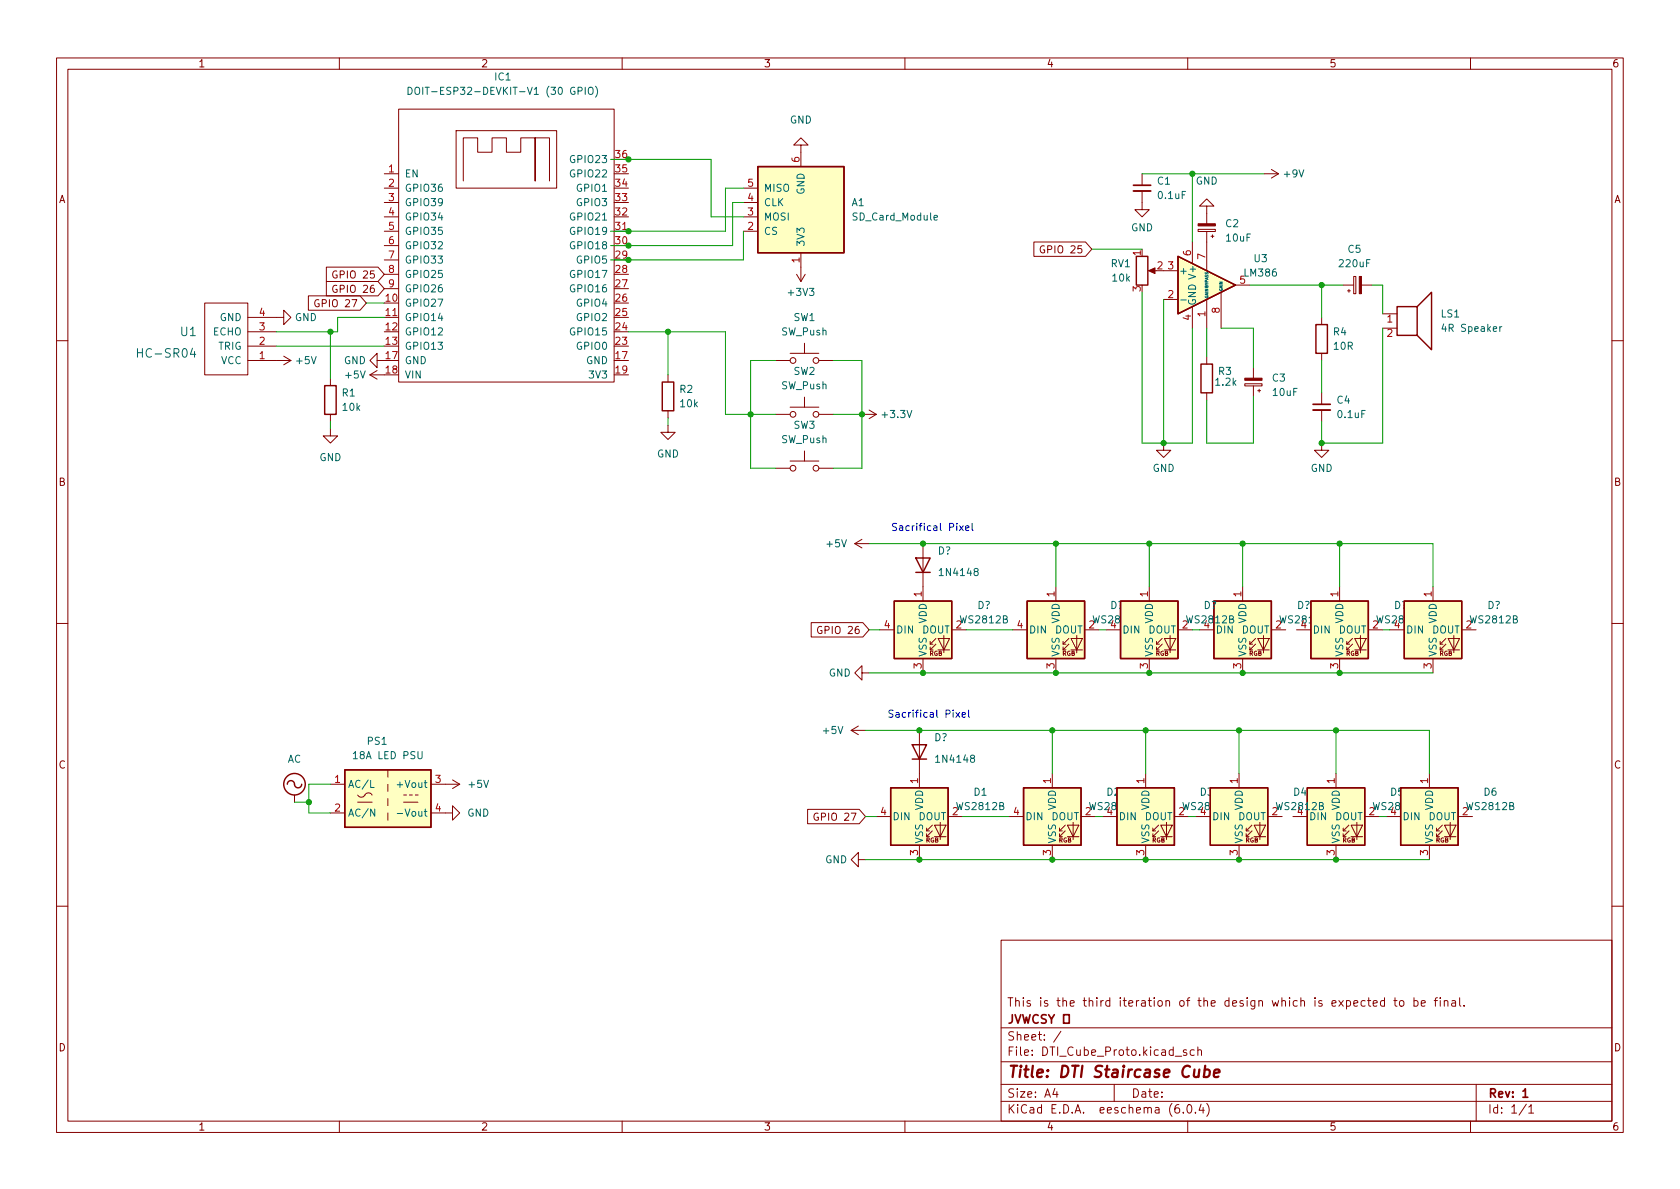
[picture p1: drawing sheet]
<svg xmlns="http://www.w3.org/2000/svg" width="297mm" height="210mm" viewBox="0 0 297 210" stroke-linecap="round" stroke-linejoin="round" font-family="sans-serif">
<g fill="none" stroke="#840000" stroke-width=".18">
<path d="M10 10.2h277v190.1h-277zM12 12.2h273v186.1h-273zM60 10.2v2M70.5 19.3h38.1v48.3h-38.1zM110 10.2v2M160 10.2v2M210 10.2v2M260 10.2v2M67.9 30.7h2.6M67.9 33.3h2.6M67.9 35.8h2.6M67.9 38.3h2.6"/>
<path d="M80.6 23.1h17.8v10.2h-17.8zM81.9 32v-7.6h2.6v2.5h2.5v-2.5h2.5v2.5h2.6v-2.5h2.5v7.6v-7.6h2.6v7.6M131.4 33.3h2.6M131.4 35.8h2.6M131.4 38.3h2.6M141.6 25.6h-1.3l1.3-1.2 1.3 1.2h-1.3v3.9M201.9 33.8v3.3h1.3l-1.3 1.2-1.2-1.2h1.2M201.9 30.7v2.1M213.4 36.4h1.2l-1.2-1.2-1.3 1.2h1.3v3.2M223.5 30.7h2.6M224.8 30l1.3 .7M226.1 30.7l-1.3 .8"/>
<path d="M36.2 53.6h7.6v12.7h-7.6zM43.8 56.1h6.4v-1.2l1.2 1.2-1.2 1.3v-1.3M43.8 58.7h5.1M54.5 52.3h9.2l1.1 1.3-1.1 1.3h-9.2zM56.4 53a.59 .59 0 0 0-.8 .6 .59 .59 0 0 0 .8 .6v-.5h-.2M57.7 47.2h9.1l1.1 1.3-1.1 1.3h-9.1zM57.7 49.8h9.1l1.1 1.2-1.1 1.3h-9.1zM59.5 48a.59 .59 0 0 0-.7 .5 .59 .59 0 0 0 .7 .6l.1-.5h-.2M59.5 50.5a.59 .59 0 0 0-.7 .6 .59 .59 0 0 0 .7 .6l.1-.5h-.2M67.9 56.1h2.6M67.9 40.9h2.6M67.9 43.4h2.6"/>
<path d="M67.9 46h2.6M67.9 48.5h2.6M67.9 51h2.6M108.6 40.9h2.5M131.4 40.9h2.6M140.8 48.5l.8 1.3M141.6 44.7v5.1M142.4 48.5l-.8 1.3M182.8 42.8h9.1l1.1 1.3-1.1 1.2h-9.1zM184.6 43.5a.59 .59 0 0 0-.7 .6 .59 .59 0 0 0 .7 .6l.1-.5h-.2M203.5 47.9h1M205.7 53h2.6"/>
<path d="M205.7 47.9h2.6M210.8 42.8v3.8M210.8 54.2v3.8M211.8 40.6h3.1v.3h-3.1zM213.4 40.9v7M213.4 53v5M214.1 41.8h.5M214.4 41.5v.5M215.9 51.7v6.3M218.4 50.4h2.6M233.7 56.1v1.3M237.5 50.4h1.8"/>
<path d="M238.3 51.4h.5M238.5 51.2v.5M239.3 48.9h.4v3h-.4zM240.7 50.4h1.9M244.5 55.5h2.5M244.5 58h2.5M10 60.2h2M43.8 63.7h7.6M43.8 61.2h5.1M50.2 63l1.2 .7M51.4 63.7l-1.2 .8M58.4 75.8v1.3h1.3l-1.3 1.3-1.3-1.3h1.3"/>
<path d="M58.4 66.9v1.3M58.4 73.3v1.2M65.4 66.3l1.3 .8M65.4 66.3h2.5M66.7 63.7v-1.2l-1.3 1.2 1.3 1.3v-1.3h1.2M66.7 65.5l-1.3 .8M118.1 75.2v1.2h1.3l-1.3 1.3-1.3-1.3h1.3M118.1 66.3v1.3M118.1 72.6v1.3M137.2 63.7h2.5M137.2 73.3h2.5M139.7 72h5.1"/>
<path d="M139.7 62.5h5.1M142.2 60.7v1.8M142.2 70.2v1.8M142.2 79.8v1.7M144.8 63.7h2.5M144.8 73.3h2.5M152.4 73.3h2.5M153.7 72.5l1.2 .8M154.9 73.3l-1.2 .7M205.7 78.4v1.2h1.3l-1.3 1.3-1.2-1.3h1.2M213.4 63.1v1.3M213.4 69.5v1.2"/>
<path d="M220.1 67.9h3v.3h-3zM221.6 65v1.9M221.6 68.2v1.9M222.4 69.1h.5M222.6 68.8v.5M233.7 78.4v1.2h1.2l-1.2 1.3-1.3-1.3h1.3M233.7 62.5v1.2M233.7 69.5v2M233.7 72.5v2M285 60.2h2M137.2 82.8h2.5M139.7 81.5h5.1"/>
<path d="M144.8 82.8h2.5M151.1 96.1l1.3 .8M151.1 96.1h2.6M152.4 95.4l-1.3 .7M163.2 96.1v10.2M10 110.2h2M143.4 110.1h9.2l1.1 1.3-1.1 1.2h-9.2zM145.3 110.8a.59 .59 0 0 0-.8 .6 .59 .59 0 0 0 .8 .6v-.5h-.2M152.4 119v-1.3l-1.3 1.3 1.3 1.3v-1.3h1.3M155.6 111.4h2.5M163.2 116.5v2.5M164.5 113.9h.5"/>
<path d="M165.5 113.9l-1 1v-.5M165.5 112.9l-1 1v-.5M165.9 112.9h2l-1 2zM165.9 114.9h2M166.9 112.4v3M168.3 111.4h2.5M179.1 111.4h2.5M186.7 103.8v2.5M186.7 116.5v2.5M188 113.9h.5M189 113.9l-1 1v-.5M189 112.9l-1 1v-.5"/>
<path d="M189.4 112.9h2l-1 2zM189.4 114.9h2M190.4 112.4v3M191.8 111.4h2.5M195.6 111.4h2.5M203.2 103.8v2.5M203.2 116.5v2.5M204.5 113.9h.5M205.5 113.9l-1 1v-.5M205.5 112.9l-1 1v-.5M205.9 112.9h2l-1 2zM205.9 114.9h2"/>
<path d="M206.9 112.4v3M208.3 111.4h2.5M212.1 111.4h2.5M219.7 103.8v2.5M219.7 116.5v2.5M221 113.9h.5M222 113.9l-1 1v-.5M222 112.9l-1 1v-.5M222.4 112.9h2l-1 2zM222.4 114.9h2M223.4 112.4v3M224.8 111.4h2.5"/>
<path d="M229.2 111.4h2.6M236.9 103.8v2.5M236.9 116.5v2.5M238.1 113.9h.5M239.1 113.9l-1 1v-.5M239.1 112.9l-1 1v-.5M239.5 112.9h2.1l-1.1 2zM239.5 114.9h2.1M240.5 112.4v3M241.9 111.4h2.6M245.7 111.4h2.6M253.4 103.8v2.5"/>
<path d="M253.4 116.5v2.5M254.6 113.9h.5M255.7 113.9l-1.1 1v-.5M255.7 112.9l-1.1 1v-.5M256 112.9h2.1l-1.1 2zM256 114.9h2.1M257 112.4v3M258.4 111.4h2.6M285 110.2h2M58.4 138.7h2.6M68.6 136.1v1.3M68.6 138.7v1.2"/>
<path d="M76.2 138.7h5.1M80 137.9l1.3 .8M81.3 138.7l-1.3 .7M150.5 129.2l1.3 .7M150.5 129.2h2.5M151.8 128.4l-1.3 .8M162.6 129.2v10.1M186.1 136.8v2.5M202.6 136.8v2.5M219.1 136.8v2.5M236.2 136.8v2.5M252.7 136.8v2.5"/>
<path d="M52.1 140.6v1.3M58.4 143.8h2.6M63.2 141.9h2.6M63.2 140.6a.8 .8 0 0 0 .8 .4 .8 .8 0 0 0 .7-.6 .73 .73 0 0 1 1.1 .2M68.6 141.2v1.3M68.6 143.8v1.2M71.4 141.9h2.5M71.4 140.6h.5M72.4 140.6h.5M73.4 140.6h.5M76.2 143.8h3.8v-1.3l1.3 1.3-1.3 1.2v-1.2M142.8 143.1h9.1l1.1 1.3-1.1 1.3h-9.1z"/>
<path d="M144.6 143.8a.59 .59 0 0 0-.7 .6 .59 .59 0 0 0 .7 .6l.1-.5h-.2M151.8 152v-1.3l-1.3 1.3 1.3 1.3v-1.3h1.2M154.9 144.4h2.6M162.6 149.5v2.5M163.8 146.9h.5M164.8 146.9l-1 1v-.5M164.8 145.9l-1 1v-.5M165.2 145.9h2.1l-1.1 2zM165.2 147.9h2.1M166.2 145.4v3.1M167.6 144.4h2.6M178.4 144.4h2.6"/>
<path d="M186.1 149.5v2.5M187.3 146.9h.5M188.3 146.9l-1 1v-.5M188.3 145.9l-1 1v-.5M188.7 145.9h2.1l-1.1 2zM188.7 147.9h2.1M189.7 145.4v3.1M191.1 144.4h2.6M194.9 144.4h2.6M202.6 149.5v2.5M203.8 146.9h.5M204.9 146.9l-1.1 1v-.5"/>
<path d="M204.9 145.9l-1.1 1v-.5M205.2 145.9h2.1l-1.1 2zM205.2 147.9h2.1M206.2 145.4v3.1M207.6 144.4h2.6M211.5 144.4h2.5M219.1 149.5v2.5M220.3 146.9h.6M221.4 146.9l-1.1 1v-.5M221.4 145.9l-1.1 1v-.5M221.7 145.9h2.1l-1 2zM221.7 147.9h2.1"/>
<path d="M222.8 145.4v3.1M224.2 144.4h2.5M228.6 144.4h2.5M236.2 149.5v2.5M237.5 146.9h.5M238.5 146.9l-1 1v-.5M238.5 145.9l-1 1v-.5M238.9 145.9h2l-1 2zM238.9 147.9h2M239.9 145.4v3.1M241.3 144.4h2.5M245.1 144.4h2.5"/>
<path d="M252.7 149.5v2.5M254 146.9h.5M255 146.9l-1 1v-.5M255 145.9l-1 1v-.5M255.4 145.9h2l-1 2zM255.4 147.9h2M256.4 145.4v3.1M257.8 144.4h2.5M10 160.2h2M177 166.3h108v32h-108zM241.4 177l-.5-.1-.3 .3v.4l.2 .3h.6M241.8 176.9h.6"/>
<path d="M242 176.4v1.3l.4 .2M242.8 177.4l.7-.1-.1-.3-.4-.1-.2 .2 .1 .8h.5M244.8 177l-.4-.1-.3 .3v.4l.1 .3h.6M244.8 176.4v1.5M246.4 176.9h.6M246.6 176.4v1.3l.4 .2M247.6 177l.3-.1 .3 .3v.4l-.3 .3h-.3l-.2-.3v-.4zM250 177l.4-.1 .3 .3v.4l-.1 .3h-.6M250 176.4v1.5M251.3 177.4l.7-.1-.1-.3-.4-.1-.2 .2 .1 .8h.5M253.6 176.9h.5M254.1 176.4l-.3 .2v1.3"/>
<path d="M254.7 176.4v.2M254.7 176.9v1M255.4 177.1l.2-.2 .3 .1 .1 .9M255.4 176.9v1M256.7 177h.6l.1 .9M257.4 177.3l-.5 .1a.29 .29 0 0 0-.3 .2 .29 .29 0 0 0 .3 .3h.5M258.1 176.4v1.3l.2 .2M258.9 177.8v.1M285 160.2h2M60 198.3v2M110 198.3v2M160 198.3v2"/>
<path d="M177 194.8h108M177 191.8h108M177 187.8h108M177 181.8h108M186.5 192.5l-.4 1h1M186.9 193v1M187.6 182.4l-1.3 1.9M197 191.8v3M207.8 186.8h1.1M208.4 195.3a.59 .59 0 0 0-.7 .7v.5l.2 .3h.4l.2-.1 .1-.5-.2-.2-.4-.1-.3 .3M209.2 196.7v.1M209.8 185.7l-.4-.1-.2 .2 .1 .3 .5 .1v.4h-.6"/>
<path d="M210 198.3v2M210.1 195.4l.1-.1a.81 .81 0 0 1 .6 .7 .81 .81 0 0 1-.3 .8h-.1a.81 .81 0 0 1-.6-.6 .81 .81 0 0 1 .3-.8zM211.1 185.7l-.4-.1-.3 .3v.4l.2 .3h.5M211.4 196.7v.1M211.8 185.8l.2-.2 .4 .1v.9M211.8 185.1v1.5M212.4 195.3l-.4 1h.9M212.7 195.8v1M213.4 195.1a1.72 1.72 0 0 1 0 2.3M260 198.3v2M261 191.8v6.5M269.9 195.3l-1.3 1.9"/>
<path d="M270.3 195.8l.4-.5v1.5M270.3 196.8h.9"/>
<circle cx="140.2" cy="63.7" r=".51"/>
<circle cx="140.2" cy="73.3" r=".51"/>
<circle cx="144.3" cy="63.7" r=".51"/>
<circle cx="144.3" cy="73.3" r=".51"/>
<circle cx="140.2" cy="82.8" r=".51"/>
<circle cx="144.3" cy="82.8" r=".51"/>
</g>
<path d="M200.4 32.8h3.1M232.2 71.5h3M179 179.4v1.1a.48 .48 0 0 1-.6 .4M179.5 179.4l.5 1.5 .5-1.5M180.8 179.4l.4 1.5 .3-1 .3 1 .3-1.5M183.6 179.6a.6 .6 0 0 0-.8 0 .6 .6 0 0 0-.2 .7 .56 .56 0 0 0 .3 .6 .56 .56 0 0 0 .7-.1M185 179.5l-.6-.1-.3 .3 .2 .4 .6 .3v.4l-.2 .1h-.6M185.4 179.4l.5 .8 .5-.8M188.1 179.4h1v1.5h-1zM185.9 180.2v.7M269.3 193l.4-.5v1.5M269.3 194h.8" fill="none" stroke="#840000" stroke-width=".3"/>
<path d="M211.2 189.1l-.1 1.3a.57 .57 0 0 0 .8-.1M212.1 189.1l-.2 1.4M213 189.2l.2-.1 .6 .1 .1 .3-.1 .6a.66 .66 0 0 1-.9 .3M213.1 188.5l-.3 2M214.6 189.8l1-.2v-.4l-.2-.1-.6 .1-.2 1 .2 .3 .6-.1" fill="none" stroke="#840000" stroke-width=".4"/>
<g fill="none" stroke="#840000" stroke-width=".25">
<path d="M134 29.5h15.2v15.2h-15.2zM200.9 45.3h2v5.1h-2zM208.3 45.3l10.1 5.1-10.1 5.1zM232.7 57.4h2v5.1h-2zM247 54.2h3.6v5.1h-3.6zM250.6 54.2l2.5-2.5v10.1l-2.5-2.5M57.4 68.2h2v5.1h-2zM117.1 67.6h2v5h-2zM212.3 64.4h2.1v5.1h-2.1zM161.9 98.7h2.6l-1.3 2.5zM158.1 106.3h10.2v10.2h-10.2zM161.9 101.2h2.6"/>
<path d="M181.6 106.3h10.2v10.2h-10.2zM198.1 106.3h10.2v10.2h-10.2zM214.6 106.3h10.2v10.2h-10.2zM231.8 106.3h10.1v10.2h-10.1zM248.3 106.3h10.1v10.2h-10.1zM50.8 138.7a.67 .67 0 0 1 .8-.6 .67 .67 0 0 1 .5 .8 .64 .64 0 0 0 .7 .4 .64 .64 0 0 0 .5-.6M61 136.1h15.2v10.2h-15.2zM157.5 139.3h10.1v10.2h-10.1zM161.3 131.7h2.5l-1.2 2.5zM161.3 134.2h2.5M181 139.3h10.1v10.2h-10.1zM197.5 139.3h10.1v10.2h-10.1z"/>
<path d="M214 139.3h10.2v10.2h-10.2zM231.1 139.3h10.2v10.2h-10.2zM247.6 139.3h10.2v10.2h-10.2z"/>
<circle cx="52.1" cy="138.7" r="1.9"/>
</g>
<g fill="#ffffc2" stroke="#ffffc2" stroke-width=".18">
<path d="M157.5 139.3h10.1v10.2h-10.1z"/>
<path d="M61 136.1h15.2v10.2h-15.2z"/>
<path d="M181 139.3h10.1v10.2h-10.1z"/>
<path d="M181.6 106.3h10.2v10.2h-10.2z"/>
<path d="M208.3 45.3l10.1 5.1-10.1 5.1z"/>
<path d="M158.1 106.3h10.2v10.2h-10.2z"/>
<path d="M134 29.5h15.2v15.2h-15.2z"/>
<path d="M231.1 139.3h10.2v10.2h-10.2z"/>
<path d="M247.6 139.3h10.2v10.2h-10.2z"/>
<path d="M197.5 139.3h10.1v10.2h-10.1z"/>
<path d="M214 139.3h10.2v10.2h-10.2z"/>
<path d="M214.6 106.3h10.2v10.2h-10.2z"/>
<path d="M231.8 106.3h10.1v10.2h-10.1z"/>
<path d="M248.3 106.3h10.1v10.2h-10.1z"/>
<path d="M198.1 106.3h10.2v10.2h-10.2z"/>
</g>
<path d="M72.1 15.4a.64 .64 0 0 1 .8 .7 .64 .64 0 0 1-.8 .6zM73.4 15.6l.3-.2a.43 .43 0 0 1 .5 .5v.4a.42 .42 0 0 1-.4 .4 .42 .42 0 0 1-.4-.4zM104.2 15.5l.1-.1a.43 .43 0 0 1 .6 .5v.4a.42 .42 0 0 1-.5 .4 .42 .42 0 0 1-.4-.4v-.4zM105.3 15.2a1.46 1.46 0 0 1 0 2M165.1 38.5l.7-.1-.1-.3h-.4l-.2 .2 .1 .6h.5M208.8 53h1M265.5 57.8l-.3 .2M34 61.6l-.3 1.1h.9M65.5 138v1.3h.6M73.9 132.9v1l.2 .3 .4-.1 .1-.2v-1M66.3 143.1v1.2l-.8-1.2v1.2M70.2 143.8h1" fill="none" stroke="#006464" stroke-width=".18"/>
<g fill="#840000" stroke="#840000" stroke-width=".18">
<path d="M220.1 66.9h3v.4h-3z"/>
<path d="M203.1 47.9l1.1-.5v1z"/>
<path d="M240.3 48.9h.4v3h-.4z"/>
<path d="M211.8 39.6h3.1v.3h-3.1z"/>
</g>
<path d="M200.4 33.8h3.1M232.2 72.5h3" fill="none" stroke="#840000" stroke-width=".33"/>
<path d="M169.7 93l.6 .8M170.3 93l-.6 .8M170.7 93.4l.6-.1v-.3h-.4l-.2 .2 .1 .6h.5M171.9 92.5v1.1l.2 .2M169 126l.7 .8M169.7 126l-.7 .8M170.1 126.4l.6-.1-.1-.2-.3-.1-.2 .2 .1 .6h.4M171.3 125.6v1.1l.1 .1" fill="none" stroke="#0000c2" stroke-width=".18"/>
<g fill="none" stroke="#009600" stroke-width=".18">
<path d="M107.9 28.2h17.8v10.1h5.7M131.4 33.3h-3.1v7.6h-20.4M131.4 35.8h-1.9v7.6h-21.6M201.9 30.7h21.6M210.8 30.7v12.1M58.4 58.7v8.2M64.8 53.6h3.1M67.9 56.1h-8.2v2.6h-10.8M111.1 58.7h17.2v14.6h8.9M118.1 58.7v7.6M131.4 40.9v5.1h-23.5M193 44.1h8.9"/>
<path d="M201.9 51.7v26.7h8.9v-20.4M205.7 53v25.4M213.4 58v5.1M215.9 58h5.7v7M221 50.4h16.5M233.7 50.4v5.7M242.6 50.4h1.9v5.1M244.5 58v20.4h-10.8v-3.9M48.9 61.2h19M58.4 74.5v1.3M118.1 73.9v1.3M137.2 63.7h-4.5v19.1h4.5"/>
<path d="M147.3 63.7h5.1v19.1h-5.1M147.3 73.3h5.1M221.6 70.1v8.3h-8.2v-7.7M233.7 63.7v5.8M153.7 96.1h99.7v7.7M186.7 96.1v7.7M203.2 96.1v7.7M219.7 96.1v7.7M236.9 96.1v7.7M153.7 111.4h1.9M153.7 119h99.7M170.8 111.4h8.3"/>
<path d="M194.3 111.4h1.3M210.8 111.4h1.3M244.5 111.4h1.2M58.4 138.7h-3.8v5.1h3.8M153 129.2h99.7v7.6M186.1 129.2v7.6M202.6 129.2v7.6M219.1 129.2v7.6M236.2 129.2v7.6M52.1 141.9h2.5M153 152h99.7M153 144.4h1.9"/>
<path d="M170.2 144.4h8.2M193.7 144.4h1.2M210.2 144.4h1.3M243.8 144.4h1.3"/>
</g>
<g fill="#009600" stroke="#009600" stroke-width=".18">
<circle cx="162.6" cy="152" r=".46"/>
<circle cx="202.6" cy="152" r=".46"/>
<circle cx="186.1" cy="129.2" r=".46"/>
<circle cx="202.6" cy="129.2" r=".46"/>
<circle cx="186.7" cy="119" r=".46"/>
<circle cx="186.1" cy="152" r=".46"/>
<circle cx="162.6" cy="129.2" r=".46"/>
<circle cx="163.2" cy="119" r=".46"/>
<circle cx="58.4" cy="58.7" r=".46"/>
<circle cx="54.6" cy="141.9" r=".46"/>
<circle cx="233.7" cy="50.4" r=".46"/>
<circle cx="233.7" cy="78.4" r=".46"/>
<circle cx="219.7" cy="96.1" r=".46"/>
<circle cx="236.9" cy="96.1" r=".46"/>
<circle cx="111.1" cy="28.2" r=".46"/>
<circle cx="111.1" cy="43.4" r=".46"/>
<circle cx="111.1" cy="40.9" r=".46"/>
<circle cx="118.1" cy="58.7" r=".46"/>
<circle cx="111.1" cy="46" r=".46"/>
<circle cx="152.4" cy="73.3" r=".46"/>
<circle cx="132.7" cy="73.3" r=".46"/>
<circle cx="163.2" cy="96.1" r=".46"/>
<circle cx="219.1" cy="129.2" r=".46"/>
<circle cx="219.1" cy="152" r=".46"/>
<circle cx="236.2" cy="152" r=".46"/>
<circle cx="236.2" cy="129.2" r=".46"/>
<circle cx="236.9" cy="119" r=".46"/>
<circle cx="219.7" cy="119" r=".46"/>
<circle cx="203.2" cy="119" r=".46"/>
<circle cx="205.7" cy="78.4" r=".46"/>
<circle cx="210.8" cy="30.7" r=".46"/>
<circle cx="186.7" cy="96.1" r=".46"/>
<circle cx="203.2" cy="96.1" r=".46"/>
</g>
<text font-size="2.8" fill="#840000" x="178" y="190.6">Title: DTI Staircase Cube</text>
<g font-size="2.1" fill="#006464">
<text x="31.9" y="59.4">U1</text>
<text x="24.8" y="63.2">HC-SR04</text>
</g>
<g font-size="2.1" fill="#840000">
<text x="178" y="178">This is the third iteration of the design which is expected to be final.</text>
<text x="178" y="184">Sheet: /</text>
<text x="178" y="186.7">File: DTI_Cube_Proto.kicad_sch</text>
<text x="178" y="196.9">KiCad E.D.A. eeschema (6.0.4)</text>
<text x="178" y="194.1">Size: A4</text>
<text x="200" y="194.1">Date:</text>
<text x="263" y="194.1">Rev: 1</text>
<text x="263" y="196.9">Id: 1/1</text>
</g>
<g font-size="1.8" fill="#840000">
<text x="35" y="11.9">1</text>
<text x="85" y="11.9">2</text>
<text x="135" y="11.9">3</text>
<text x="185" y="11.9">4</text>
<text x="235" y="11.9">5</text>
<text x="285" y="11.9">6</text>
<text x="10.3" y="35.9">A</text>
<text x="285.3" y="35.9">A</text>
<text x="184.7" y="44.8">GPIO 25</text>
<text x="59.6" y="49.2">GPIO 25</text>
<text x="59.6" y="51.8">GPIO 26</text>
<text x="56.5" y="54.3">GPIO 27</text>
<text x="10.3" y="85.9">B</text>
<text x="285.3" y="85.9">B</text>
<text x="145.4" y="112.1">GPIO 26</text>
<text x="10.3" y="135.9">C</text>
<text x="285.3" y="135.9">C</text>
<text x="144.7" y="145.1">GPIO 27</text>
<text x="10.3" y="185.9">D</text>
<text x="285.3" y="185.9">D</text>
<text x="35" y="199.9">1</text>
<text x="85" y="199.9">2</text>
<text x="135" y="199.9">3</text>
<text x="185" y="199.9">4</text>
<text x="235" y="199.9">5</text>
<text x="285" y="199.9">6</text>
</g>
<g font-size="1.8" fill="#006464">
<text x="74.5" y="16.8">DOIT-ESP32-DEVKIT-V1 (30 GPIO)</text>
<text x="87.5" y="14.2">IC1</text>
<text x="139.6" y="21.8">GND</text>
<text x="101.2" y="28.8">GPIO23</text>
<text x="71.5" y="31.4">EN</text>
<text x="71.5" y="33.9">GPIO36</text>
<text x="101.2" y="31.4">GPIO22</text>
<text x="102.2" y="33.9">GPIO1</text>
<text x="135" y="33.9">MISO</text>
<text x="142.2" y="34.4" transform="rotate(-90 142.2 34.4)">GND</text>
<text x="204.7" y="32.6">C1</text>
<text x="204.9" y="35.2">0.1uF</text>
<text x="211.4" y="32.6">GND</text>
<text x="227.1" y="31.4">+9V</text>
<text x="71.5" y="36.4">GPIO39</text>
<text x="71.5" y="39">GPIO34</text>
<text x="71.5" y="41.5">GPIO35</text>
<text x="101.2" y="41.5">GPIO19</text>
<text x="101.2" y="39">GPIO21</text>
<text x="102.2" y="36.4">GPIO3</text>
<text x="135" y="41.5">CS</text>
<text x="135" y="39">MOSI</text>
<text x="135" y="36.4">CLK</text>
<text x="150.6" y="36.4">A1</text>
<text x="151" y="39">SD_Card_Module</text>
<text x="200" y="40.9">GND</text>
<text x="216.7" y="40.2">C2</text>
<text x="71.5" y="44.1">GPIO32</text>
<text x="71.5" y="46.6">GPIO33</text>
<text x="101.2" y="44.1">GPIO18</text>
<text x="102.2" y="46.6">GPIO5</text>
<text x="142.2" y="43.7" transform="rotate(-90 142.2 43.7)">3V3</text>
<text x="196.4" y="47.2">RV1</text>
<text x="216.9" y="42.7">10uF</text>
<text x="221.8" y="46.3">U3</text>
<text x="236.9" y="47.2">220uF</text>
<text x="238.4" y="44.7">C5</text>
<text x="71.5" y="49.1">GPIO25</text>
<text x="71.5" y="51.7">GPIO26</text>
<text x="101.2" y="51.7">GPIO16</text>
<text x="101.2" y="49.1">GPIO17</text>
<text x="139.5" y="52.3">+3V3</text>
<text x="196.7" y="49.8">10k</text>
<text x="208.4" y="48.5">+</text>
<text x="220.1" y="48.9">LM386</text>
<text x="37.7" y="59.3">ECHO</text>
<text x="38.9" y="56.8">GND</text>
<text x="52.1" y="56.8">GND</text>
<text x="71.5" y="54.2">GPIO27</text>
<text x="71.5" y="56.8">GPIO14</text>
<text x="71.5" y="59.3">GPIO12</text>
<text x="101.2" y="59.3">GPIO15</text>
<text x="102.2" y="56.8">GPIO2</text>
<text x="102.2" y="54.2">GPIO4</text>
<text x="138.2" y="59.3">SW_Push</text>
<text x="140.3" y="56.8">SW1</text>
<text x="211.5" y="54.1" transform="rotate(-90 211.5 54.1)">GND V+</text>
<text x="235.8" y="59.3">R4</text>
<text x="254.8" y="56.1">LS1</text>
<text x="255.4" y="58.7">4R Speaker</text>
<text x="38.6" y="61.8">TRIG</text>
<text x="39.1" y="64.4">VCC</text>
<text x="52.5" y="64.4">+5V</text>
<text x="60.8" y="64.4">GND</text>
<text x="71.5" y="61.8">GPIO13</text>
<text x="71.5" y="64.4">GND</text>
<text x="102.2" y="61.8">GPIO0</text>
<text x="103.6" y="64.4">GND</text>
<text x="235.9" y="61.8">10R</text>
<text x="60.5" y="70.1">R1</text>
<text x="61.2" y="66.9">+5V</text>
<text x="71.5" y="66.9">VIN</text>
<text x="104.4" y="66.9">3V3</text>
<text x="120.2" y="69.5">R2</text>
<text x="138.2" y="68.8">SW_Push</text>
<text x="140.3" y="66.3">SW2</text>
<text x="215" y="68.2">1.2k</text>
<text x="215.5" y="66.3">R3</text>
<text x="225" y="67.5">C3</text>
<text x="225.1" y="70">10uF</text>
<text x="236.4" y="71.4">C4</text>
<text x="60.7" y="72.6">10k</text>
<text x="120.3" y="72">10k</text>
<text x="140.3" y="75.8">SW3</text>
<text x="156.2" y="73.9">+3.3V</text>
<text x="236.6" y="73.9">0.1uF</text>
<text x="56.5" y="81.5">GND</text>
<text x="116.1" y="80.9">GND</text>
<text x="138.2" y="78.4">SW_Push</text>
<text x="203.8" y="83.4">GND</text>
<text x="231.7" y="83.4">GND</text>
<text x="146.2" y="96.8">+5V</text>
<text x="165.8" y="98">D?</text>
<text x="166.4" y="101.8">1N4148</text>
<text x="172.8" y="107.7">D?</text>
<text x="196.3" y="107.7">D?</text>
<text x="212.8" y="107.7">D?</text>
<text x="229.3" y="107.7">D?</text>
<text x="246.5" y="107.7">D?</text>
<text x="263" y="107.7">D?</text>
<text x="158.4" y="112">DIN</text>
<text x="163" y="112">DOUT</text>
<text x="163.8" y="110.3" transform="rotate(-90 163.8 110.3)">VDD</text>
<text x="170" y="110.2">WS2812B</text>
<text x="181.9" y="112">DIN</text>
<text x="186.5" y="112">DOUT</text>
<text x="187.3" y="110.3" transform="rotate(-90 187.3 110.3)">VDD</text>
<text x="193.5" y="110.2">WS2812B</text>
<text x="198.4" y="112">DIN</text>
<text x="203" y="112">DOUT</text>
<text x="203.8" y="110.3" transform="rotate(-90 203.8 110.3)">VDD</text>
<text x="210" y="110.2">WS2812B</text>
<text x="214.9" y="112">DIN</text>
<text x="219.5" y="112">DOUT</text>
<text x="220.3" y="110.3" transform="rotate(-90 220.3 110.3)">VDD</text>
<text x="226.5" y="110.2">WS2812B</text>
<text x="232" y="112">DIN</text>
<text x="236.7" y="112">DOUT</text>
<text x="237.5" y="110.3" transform="rotate(-90 237.5 110.3)">VDD</text>
<text x="243.6" y="110.2">WS2812B</text>
<text x="248.5" y="112">DIN</text>
<text x="253.2" y="112">DOUT</text>
<text x="254" y="110.3" transform="rotate(-90 254 110.3)">VDD</text>
<text x="260.1" y="110.2">WS2812B</text>
<text x="146.5" y="119.6">GND</text>
<text x="163.8" y="116.2" transform="rotate(-90 163.8 116.2)">VSS</text>
<text x="187.3" y="116.2" transform="rotate(-90 187.3 116.2)">VSS</text>
<text x="203.8" y="116.2" transform="rotate(-90 203.8 116.2)">VSS</text>
<text x="220.3" y="116.2" transform="rotate(-90 220.3 116.2)">VSS</text>
<text x="237.5" y="116.2" transform="rotate(-90 237.5 116.2)">VSS</text>
<text x="254" y="116.2" transform="rotate(-90 254 116.2)">VSS</text>
<text x="65" y="131.7">PS1</text>
<text x="145.6" y="129.8">+5V</text>
<text x="165.2" y="131.1">D?</text>
<text x="50.8" y="134.9">AC</text>
<text x="62.9" y="134.2">18A LED PSU</text>
<text x="165.8" y="134.9">1N4148</text>
<text x="61.5" y="139.3">AC/L</text>
<text x="70.7" y="139.3">+Vout</text>
<text x="83" y="139.3">+5V</text>
<text x="163.2" y="143.3" transform="rotate(-90 163.2 143.3)">VDD</text>
<text x="169.3" y="143.2">WS2812B</text>
<text x="172.2" y="140.7">D1</text>
<text x="186.7" y="143.3" transform="rotate(-90 186.7 143.3)">VDD</text>
<text x="192.8" y="143.2">WS2812B</text>
<text x="195.7" y="140.7">D2</text>
<text x="203.2" y="143.3" transform="rotate(-90 203.2 143.3)">VDD</text>
<text x="209.3" y="143.2">WS2812B</text>
<text x="212.2" y="140.7">D3</text>
<text x="219.7" y="143.3" transform="rotate(-90 219.7 143.3)">VDD</text>
<text x="225.8" y="143.2">WS2812B</text>
<text x="228.7" y="140.7">D4</text>
<text x="236.9" y="143.3" transform="rotate(-90 236.9 143.3)">VDD</text>
<text x="243" y="143.2">WS2812B</text>
<text x="245.9" y="140.7">D5</text>
<text x="253.4" y="143.3" transform="rotate(-90 253.4 143.3)">VDD</text>
<text x="259.5" y="143.2">WS2812B</text>
<text x="262.4" y="140.7">D6</text>
<text x="61.5" y="144.4">AC/N</text>
<text x="71.2" y="144.4">-Vout</text>
<text x="82.6" y="144.4">GND</text>
<text x="157.7" y="145">DIN</text>
<text x="162.4" y="145">DOUT</text>
<text x="163.2" y="149.2" transform="rotate(-90 163.2 149.2)">VSS</text>
<text x="181.2" y="145">DIN</text>
<text x="185.9" y="145">DOUT</text>
<text x="186.7" y="149.2" transform="rotate(-90 186.7 149.2)">VSS</text>
<text x="197.7" y="145">DIN</text>
<text x="202.4" y="145">DOUT</text>
<text x="203.2" y="149.2" transform="rotate(-90 203.2 149.2)">VSS</text>
<text x="214.2" y="145">DIN</text>
<text x="218.9" y="145">DOUT</text>
<text x="219.7" y="149.2" transform="rotate(-90 219.7 149.2)">VSS</text>
<text x="231.4" y="145">DIN</text>
<text x="236" y="145">DOUT</text>
<text x="236.9" y="149.2" transform="rotate(-90 236.9 149.2)">VSS</text>
<text x="247.9" y="145">DIN</text>
<text x="252.5" y="145">DOUT</text>
<text x="253.4" y="149.2" transform="rotate(-90 253.4 149.2)">VSS</text>
<text x="145.9" y="152.6">GND</text>
</g>
<g font-size="1.8" fill="#a90000">
<text x="108.9" y="27.9">36</text>
<text x="141.4" y="28.7" transform="rotate(-90 141.4 28.7)">6</text>
<text x="68.7" y="30.5">1</text>
<text x="68.7" y="33">2</text>
<text x="68.7" y="35.6">3</text>
<text x="108.9" y="35.6">33</text>
<text x="108.9" y="33">34</text>
<text x="108.9" y="30.5">35</text>
<text x="132.2" y="35.6">4</text>
<text x="132.2" y="33">5</text>
<text x="68.7" y="38.1">4</text>
<text x="68.7" y="40.6">5</text>
<text x="108.9" y="40.6">31</text>
<text x="108.9" y="38.1">32</text>
<text x="132.2" y="40.6">2</text>
<text x="132.2" y="38.1">3</text>
<text x="68.7" y="43.2">6</text>
<text x="68.7" y="45.7">7</text>
<text x="108.9" y="45.7">29</text>
<text x="108.9" y="43.2">30</text>
<text x="141.4" y="46.5" transform="rotate(-90 141.4 46.5)">1</text>
<text x="201.7" y="45.2" transform="rotate(-90 201.7 45.2)">1</text>
<text x="204.6" y="47.6">2</text>
<text x="206.5" y="47.6">3</text>
<text x="210.6" y="45.2" transform="rotate(-90 210.6 45.2)">6</text>
<text x="213.1" y="45.8" transform="rotate(-90 213.1 45.8)">7</text>
<text x="68.2" y="53.3">10</text>
<text x="68.7" y="48.3">8</text>
<text x="68.7" y="50.8">9</text>
<text x="108.9" y="53.3">26</text>
<text x="108.9" y="50.8">27</text>
<text x="108.9" y="48.3">28</text>
<text x="201.7" y="51.5" transform="rotate(-90 201.7 51.5)">3</text>
<text x="206.5" y="52.7">2</text>
<text x="219.2" y="50.2">5</text>
<text x="45.9" y="58.4">3</text>
<text x="45.9" y="55.9">4</text>
<text x="68.2" y="55.9">11</text>
<text x="68.2" y="58.4">12</text>
<text x="108.9" y="58.4">24</text>
<text x="108.9" y="55.9">25</text>
<text x="210.6" y="56.6" transform="rotate(-90 210.6 56.6)">4</text>
<text x="213.1" y="56" transform="rotate(-90 213.1 56)">1</text>
<text x="215.6" y="55.4" transform="rotate(-90 215.6 55.4)">8</text>
<text x="245.3" y="57">1</text>
<text x="245.3" y="59.6">2</text>
<text x="45.9" y="63.5">1</text>
<text x="45.9" y="61">2</text>
<text x="68.2" y="61">13</text>
<text x="68.2" y="63.5">17</text>
<text x="108.9" y="63.5">17</text>
<text x="108.9" y="61">23</text>
<text x="68.2" y="66">18</text>
<text x="108.9" y="66">19</text>
<text x="162.9" y="105.5" transform="rotate(-90 162.9 105.5)">1</text>
<text x="186.4" y="105.5" transform="rotate(-90 186.4 105.5)">1</text>
<text x="202.9" y="105.5" transform="rotate(-90 202.9 105.5)">1</text>
<text x="219.5" y="105.5" transform="rotate(-90 219.5 105.5)">1</text>
<text x="236.6" y="105.5" transform="rotate(-90 236.6 105.5)">1</text>
<text x="253.1" y="105.5" transform="rotate(-90 253.1 105.5)">1</text>
<text x="156.4" y="111.1">4</text>
<text x="169.1" y="111.1">2</text>
<text x="179.8" y="111.1">4</text>
<text x="192.5" y="111.1">2</text>
<text x="196.4" y="111.1">4</text>
<text x="209.1" y="111.1">2</text>
<text x="212.9" y="111.1">4</text>
<text x="225.6" y="111.1">2</text>
<text x="230" y="111.1">4</text>
<text x="242.7" y="111.1">2</text>
<text x="246.5" y="111.1">4</text>
<text x="259.2" y="111.1">2</text>
<text x="162.9" y="118.2" transform="rotate(-90 162.9 118.2)">3</text>
<text x="186.4" y="118.2" transform="rotate(-90 186.4 118.2)">3</text>
<text x="202.9" y="118.2" transform="rotate(-90 202.9 118.2)">3</text>
<text x="219.5" y="118.2" transform="rotate(-90 219.5 118.2)">3</text>
<text x="236.6" y="118.2" transform="rotate(-90 236.6 118.2)">3</text>
<text x="253.1" y="118.2" transform="rotate(-90 253.1 118.2)">3</text>
<text x="59.2" y="138.4">1</text>
<text x="59.2" y="143.5">2</text>
<text x="77" y="138.4">3</text>
<text x="77" y="143.5">4</text>
<text x="162.3" y="138.5" transform="rotate(-90 162.3 138.5)">1</text>
<text x="185.8" y="138.5" transform="rotate(-90 185.8 138.5)">1</text>
<text x="202.3" y="138.5" transform="rotate(-90 202.3 138.5)">1</text>
<text x="218.8" y="138.5" transform="rotate(-90 218.8 138.5)">1</text>
<text x="236" y="138.5" transform="rotate(-90 236 138.5)">1</text>
<text x="252.5" y="138.5" transform="rotate(-90 252.5 138.5)">1</text>
<text x="155.7" y="144.1">4</text>
<text x="168.4" y="144.1">2</text>
<text x="179.2" y="144.1">4</text>
<text x="191.9" y="144.1">2</text>
<text x="195.7" y="144.1">4</text>
<text x="208.4" y="144.1">2</text>
<text x="212.2" y="144.1">4</text>
<text x="224.9" y="144.1">2</text>
<text x="229.4" y="144.1">4</text>
<text x="242.1" y="144.1">2</text>
<text x="245.9" y="144.1">4</text>
<text x="258.6" y="144.1">2</text>
<text x="162.3" y="151.2" transform="rotate(-90 162.3 151.2)">3</text>
<text x="185.8" y="151.2" transform="rotate(-90 185.8 151.2)">3</text>
<text x="202.3" y="151.2" transform="rotate(-90 202.3 151.2)">3</text>
<text x="218.8" y="151.2" transform="rotate(-90 218.8 151.2)">3</text>
<text x="236" y="151.2" transform="rotate(-90 236 151.2)">3</text>
<text x="252.5" y="151.2" transform="rotate(-90 252.5 151.2)">3</text>
</g>
<g font-size="1.8" fill="#0000c2">
<text x="157.5" y="93.9">Sacrifical Pixel</text>
<text x="156.8" y="126.9">Sacrifical Pixel</text>
</g>
<g font-size="1.1" fill="#840000">
<text x="164.3" y="115.9">RGB</text>
<text x="187.8" y="115.9">RGB</text>
<text x="204.3" y="115.9">RGB</text>
<text x="220.8" y="115.9">RGB</text>
<text x="238" y="115.9">RGB</text>
<text x="254.5" y="115.9">RGB</text>
<text x="163.7" y="149">RGB</text>
<text x="187.2" y="149">RGB</text>
<text x="203.7" y="149">RGB</text>
<text x="220.2" y="149">RGB</text>
<text x="237.3" y="149">RGB</text>
<text x="253.8" y="149">RGB</text>
</g>
<g font-size=".7" fill="#006464">
<text x="213.6" y="52.8" transform="rotate(-90 213.6 52.8)">GAIN BYPASS</text>
<text x="216.2" y="51.6" transform="rotate(-90 216.2 51.6)">GAIN</text>
</g>
</svg>
